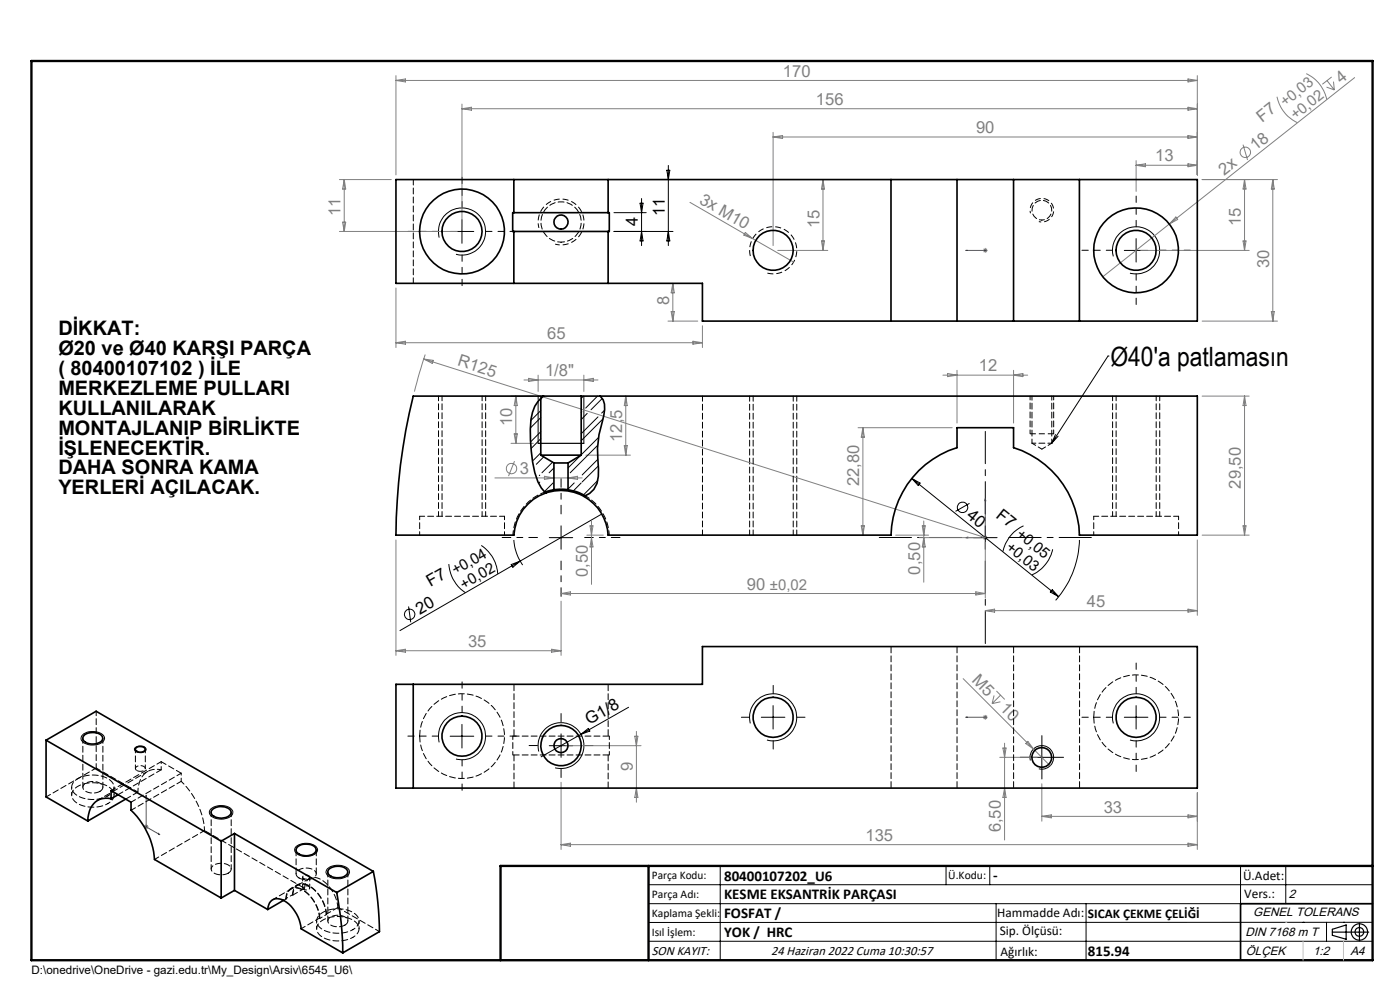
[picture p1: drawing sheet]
<svg xmlns="http://www.w3.org/2000/svg" width="297mm" height="210mm" viewBox="0 0 297 210" stroke-linecap="round" stroke-linejoin="round" font-family="sans-serif">
<g fill="none" stroke="#808080" stroke-width=".21">
<path d="M84 16v21.1M84 17.1l2-.4v.7zM84 17.1h170M252 16.7l2 .4-2 .3zM254 16v21.1M277.1 15.6a7.7 7.7 0 0 1 4.3 5.5M281.4 18.5l1.7 .6M281.5 17.1l1.6 2M282.5 16.3l-2 1.6M282.9 17.3l.2 1.8M287.4 16.5l-53.4 42.2M72 38.1h11"/>
<path d="M73 38.1v11M73 38.1l.3 2h-.6zM98 22.1v26M98 23.1h156M98 23.1l2-.4v.7zM164 28.1v24M164 29.1h90M164 29.1l2-.4v.7zM174.6 38.1l.3 2h-.6zM174.6 38.1v15M241 34.1v6.5M241 35.1h13"/>
<path d="M241 35.1l2-.4v.7zM252 22.7l2 .4-2 .3zM252 28.7l2 .4-2 .3zM252 34.7l2 .4-2 .3zM255 38.1h16M263.7 30.7l1 3.2M264 38.1l.3 2h-.6zM264 38.1v15M270 38.1l.3 2h-.6zM270 38.1v30M270.9 20.5a7.9 7.9 0 0 0 4.3 5.5M72 49.1h25"/>
<path d="M72.7 47.1h.6l-.3 2zM146.4 42.9l13.3 7.7M158.1 49.3l1.6 1.3-1.9-.7zM159.7 50.6l8.6 5M165 53.1h10.6M174.3 51.1h.6l-.3 2zM208.5 53.1h1M208.7 52.8l.7 .7M209 52.6v1M209.4 52.8l-.7 .7M242 53.1h23M249.4 46l.4 .6-1.7 .9z"/>
<path d="M263.7 51.1h.6l-.3 2zM84 61.1v12.6M84 72.7l2-.3v.6zM84 72.7h65M89.9 76.2l119.1 37.8M89.9 76.2l2 .2-.2 .7zM90.2 75.2l-2.3 7.9M114.2 79.6v3.4M123.9 79.6v3.4M141.7 68.1h6.3M142.4 66.1h.7l-.4 2zM142.7 60.1v8"/>
<path d="M142.7 60.1l.4 2h-.7zM147 72.4l2 .3-2 .3zM149 69.1v4.6M200 79.6h18M201 79.2l2 .4-2 .3zM203 78.6v11.1M215 78.6v11.1M215 79.6l2-.4v.7zM255 68.1h16M269.7 66.1h.6l-.3 2zM108.4 84h4.7M108.4 94h4.7"/>
<path d="M109.1 92h.6l-.3 2zM109.1 97.8l-1.2 3.2M109.4 84l.3 2h-.6zM109.4 84v10M111.2 80.6h15.7M112.1 80.2l2.1 .4-2.1 .3zM123.9 80.6l2-.4v.7zM124.3 96.5h9.4M132.4 94.5h.7l-.3 2zM132.8 84v12.5M132.8 84l.3 2h-.7zM182 90.7h20"/>
<path d="M183.1 90.7v22.8M183.1 90.7l.3 2h-.7zM255 84h10M264 84l.3 2h-.6zM264 84v29.5M84 114.5v24.5M105 101.4h18.5M115.5 101l2 .4-2 .3zM120.5 101.4l2-.4v.7zM124.5 113.5h3.5M125.2 111.5h.6l-.3 2zM125.5 114l.3 2h-.6z"/>
<path d="M125.5 110.5v13.5M182.7 111.5h.7l-.3 2zM190 113.5h7M195 114h13M195.7 111.5h.6l-.3 2zM196 110.5v13M196 114l.3 2h-.6zM208.5 114h1M208.7 113.7l.7 .7M209 113.5v1M209 115v11.9M209.4 113.7l-.7 .7"/>
<path d="M254 114.5v16M255 113.5h10M263.7 111.5h.6l-.3 2zM84 138h35M84 138l2-.3v.7zM117 137.7l2 .3-2 .4zM119 125.9h90M119 125.9l2-.4v.7zM119 127.5v11.5M207 125.5l2 .4-2 .3zM209 129.5h45M209 129.5l2-.3v.6z"/>
<path d="M252 129.2l2 .3-2 .3zM120 158.2h16M134.7 156.2h.6l-.3 2zM135 155.1v15.1M204.3 144l15 14.9M208.5 152.1h1M208.7 151.8l.7 .7M209 151.7v1M209.4 151.8l-.7 .7M210.9 147.5l-.4 1.8M211.4 146.6l1.7 1.8M212.2 148.9l-1.7 .4"/>
<path d="M212.3 147.5l-1.8 1.8M212.8 158.7h.6l-.3 1.9zM213.1 157.6v20.6M218.1 157.3l1.2 1.6-1.7-1.2zM219.3 158.9l3.5 3.5M30.5 175.4h1M30.7 175l.7 .7M31 174.9v1M31.4 175l-.7 .7M119 179.2l2-.4v.7zM119 165.9v14.3M119 179.2h135"/>
<path d="M135 167.2l.3 1.9h-.6zM212.1 160.6h7.9M213.1 167.2l.3 1.9h-.6zM221 166.3v7.9M221 173.2h33M221 173.2l2-.3v.6zM252 172.9l2 .3-2 .3zM252 178.8l2 .4-2 .3zM254 168.2v12"/>
<circle cx="264.2" cy="32.3" r="1.1"/>
<circle cx="108.5" cy="99.4" r="1.1"/>
</g>
<g fill="none" stroke="#000" stroke-width=".21">
<path d="M141.5 36.1h.6l-.3 2zM141.8 35.1v17M93.2 50.4a5 5 0 0 1 4.3-6.3 5 5 0 0 1 5.5 5.4 5 5 0 0 1-6.3 4.4M95.5 49.1h5M98 46.6v5M130.2 45.1h6.9M135.8 43.1h.6l-.3 2zM136.1 49.1l.3 2h-.6zM136.1 42.1v10M141.8 49.1l.3 2h-.6zM142.8 49.1h-12.6M236.2 54.4a5 5 0 0 1 4.4-6.3 5 5 0 0 1 5.4 5.5 5 5 0 0 1-6.3 4.4"/>
<path d="M238.5 53.1h5M241 50.6v5M235.1 75.5h.1M235.1 75.5l-12 18.5M114.2 85.1v8.9M123.9 84v10M223.9 92.2l-.8 1.8M224.5 92.5l-1.4 1.5M95.2 119.7a7.9 7.9 0 0 0 3.5 6M102.1 115.7a7.7 7.7 0 0 1 3.5 6M108.4 119.8l1.9-.8-1.5 1.3zM109 114.5a10.4 10.4 0 0 0 1.9 5.4"/>
<path d="M110.3 119l-25.5 14.8M116.5 114h5M119 111.5v5M127.7 109l-17.4 10M193.4 101.5l31.2 25.1M193.4 101.5l1.8 1-.4 .5zM205.7 106.8l-3 1.7M206.5 114h5M209 111.5v5M217.1 111.5a7.8 7.8 0 0 0-4.3 5.5M223.3 116.5a7.8 7.8 0 0 1-4.4 5.4M229 114.5a19.9 19.9 0 0 1-5.1 12.8"/>
<path d="M86.7 128.6l.4 3.4M223.2 125.1l1.4 1.5-1.8-1zM17.5 155.9a3.5 3.5 0 0 1 4.5 .2 1.15 1.15 0 0 1-.9 1.7 3.3 3.3 0 0 1-3.8-.8l-.1-.6zM28.6 158.7a1.57 1.57 0 0 1 2.4 .2 1.41 1.41 0 0 1-2.5 0zM93.2 157.5a5 5 0 0 1 4.3-6.3 5 5 0 0 1 5.5 5.4 5 5 0 0 1-6.3 4.4M95.5 156.2h5M98 153.7v5M114.3 159.4a4.9 4.9 0 0 1 4.3-6.1 4.9 4.9 0 0 1 5.3 5.3 4.9 4.9 0 0 1-6.1 4.3M116.5 158.2h5M119 155.7v4.9M123.2 155.8l-8.4 4.7M123.2 155.8l1.6-1.3 .3 .6z"/>
<path d="M133.3 150l-10.1 5.8M159.2 153.4a5 5 0 0 1 4.4-6.2 5 5 0 0 1 5.4 5.4 5 5 0 0 1-6.3 4.4M161.5 152.1h5M164 149.7v4.9M221 158.2v5M236.2 153.4a5 5 0 0 1 4.4-6.2 5 5 0 0 1 5.4 5.4 5 5 0 0 1-6.3 4.4M238.5 152.1h5M241 149.7v4.9M44.7 171.6a3.5 3.5 0 0 1 4.5 .2 1.32 1.32 0 0 1-1.3 1.8 2.79 2.79 0 0 1-3.5-1.2zM62.8 179.6a3.4 3.4 0 0 1 4.4 .2 1.1 1.1 0 0 1-.9 1.6 3.2 3.2 0 0 1-3.7-.8 .93 .93 0 0 1 .2-1zM218.5 160.6h5M218.6 161.3a2.51 2.51 0 0 1 2.2-3.1 2.51 2.51 0 0 1 2.7 2.6 2.51 2.51 0 0 1-3.1 2.3"/>
<path d="M69.5 184.3a3.5 3.5 0 0 1 4.5 .2 1.37 1.37 0 0 1-1.4 1.8 3.1 3.1 0 0 1-3.3-1 .93 .93 0 0 1 .2-1zM137.6 187.7h153.6M137.6 191.7h153.6M137.6 199.7h153.6M152.8 183.7v20M200.7 183.7v4M210 183.7v4M211.3 191.7v12M230.4 191.7v12M263.2 183.7v20M272.8 183.7v8M276.4 195.6h.1"/>
<path d="M281.4 195.6v4.1M285 195.6h.1M291.2 195.6l-153.6 .1"/>
<circle cx="204.2" cy="107.6" r="1.12"/>
<circle cx="86.9" cy="130.3" r="1.11"/>
</g>
<g fill="none" stroke="#000" stroke-width=".25">
<path d="M114.2 94h9.7M282.6 197.7h7.8M282.6 197.1l3-.9v3l-3-.8zM288.4 195.8v3.8M106.2 203.7h185"/>
<circle cx="288.4" cy="197.7" r="1.74"/>
<circle cx="288.4" cy="197.7" r=".93"/>
</g>
<path d="M223.5 92h-5" fill="none" stroke="#000" stroke-width=".21" stroke-dasharray="1.3 .6" stroke-dashoffset=".1" stroke-linecap="butt"/>
<path d="M162.7 57.9a5 5 0 0 0 6.3-4.4 5 5 0 0 0-5.4-5.4 5 5 0 0 0-4.4 6.3" fill="none" stroke="#000" stroke-width=".21" stroke-dasharray="1.3 .6" stroke-dashoffset="-.1" stroke-linecap="butt"/>
<path d="M117.8 51.8a4.9 4.9 0 0 0 6.1-4.3 4.9 4.9 0 0 0-5.3-5.3 4.9 4.9 0 0 0-4.3 6.1" fill="none" stroke="#000" stroke-width=".21" stroke-dasharray="1.3 .6" stroke-dashoffset=".3" stroke-linecap="butt"/>
<path d="M220.4 47a2.5 2.5 0 0 0 3.1-2.2 2.5 2.5 0 0 0-2.7-2.7 2.5 2.5 0 0 0-2.2 3.1" fill="none" stroke="#000" stroke-width=".21" stroke-dasharray="1.3 .6" stroke-dashoffset=".8" stroke-linecap="butt"/>
<g fill="none" stroke="#00f" stroke-width=".21">
<path d="M204.9 53.1h.4h-.4M204.9 53.1h4.1M208.9 53.1h.2zM209 53.1h.1M204.9 114l.4-.1v.2zM209 105.8l.1 .4h-.2zM209 105.8v8.2h-4.1M204.9 152.1h4.1M204.9 152.1h.4h-.4M208.9 152.1h.2zM209 152.1h.1M31 168.7l.1 .3-.2-.1z"/>
<path d="M31 168.7v6.7l2.9 1.7M33.6 176.8l.3 .3-.3-.1z"/>
</g>
<path d="M114 158.1h-1.8M119 153.1v-1.7M124 158.1h1.8M159 152.1h-1.7M164 147.1v-1.7M164 157.1v1.8M169 152.1h1.8M221 158.1v-2.1M119 163.1v1.8M218.5 160.6h-2.1M221 163.1v2.1M223.5 160.6h2.1" fill="none" stroke="#000" stroke-width=".21" stroke-dasharray="15.2 1.3 1.3 1.3"/>
<g fill="none" stroke="#000" stroke-width=".21" stroke-dasharray="15.2 1.3 1.3 1.3" stroke-dashoffset="13.9">
<path d="M93 49.1h-6.5M98 44.1v-6.5M98 54.1v6.5M103 49.1h6.5M236 53.1h-6.5M241 48.1v-6.5M241 58.1v6.5M246 53.1h6.5M93 156.1h-6.5M98 151.1v-6.5M103 156.1h6.5M236 152.1h-6.5"/>
<path d="M241 147.1v-6.5M241 157.1v6.5M246 152.1h6.5M98 161.1v6.5"/>
</g>
<path d="M93 84v25.5M236 84v25.5M103 109.5v-25.5M246 109.5v-25.5" fill="none" stroke="#000" stroke-width=".21" stroke-dasharray="1.3 .6" stroke-dashoffset=".3"/>
<path d="M159 84v29.5M169 113.5v-29.5" fill="none" stroke="#000" stroke-width=".21" stroke-dasharray="1.3 .6" stroke-dashoffset=".2"/>
<path d="M114.2 84v1.1" fill="none" stroke="#000" stroke-width=".21" stroke-dasharray="1.3 .6" stroke-dashoffset=".5"/>
<path d="M218.5 84v8M223.5 92v-8" fill="none" stroke="#000" stroke-width=".21" stroke-dasharray="1.3 .6" stroke-dashoffset=".4"/>
<path d="M223.5 92h.1" fill="none" stroke="#000" stroke-width=".21" stroke-dasharray="1.3 .6"/>
<path d="M114 114h-7.5M119 109v-7.5M119 119v7.5M124 114h7.5" fill="none" stroke="#000" stroke-width=".21" stroke-dasharray="15.2 1.3 1.3 1.3" stroke-dashoffset="13.4"/>
<path d="M204 114h-17.5M209 109v-17.5M209 119v17.5M214 114h17.5" fill="none" stroke="#000" stroke-width=".21" stroke-dasharray="15.2 1.3 1.3 1.3" stroke-dashoffset="8.4"/>
<path d="M291.2 191.7h-28v12" fill="none" stroke="#000" stroke-width=".35"/>
<path d="M6.7 12.9h284.5v190.8h-284.5zM137.6 183.7v20M291.2 183.7h-185v20" fill="none" stroke="#000" stroke-width=".5"/>
<path d="M276.4 199.7v4M285 199.7v4" fill="none" stroke="#c0c0c0" stroke-width=".21"/>
<path d="M272.8 195.6h.1" fill="none" stroke="#c0c0c0" stroke-width=".25"/>
<g fill="#00f">
<path d="M204.9 114l.4 .1v-.2zM209 105.8l-.1 .4h.2z"/>
<path d="M204.9 53.1h.4zM208.9 53.1h.2z"/>
<path d="M33.6 176.8l.3 .3-.3-.1zM31 168.7l.1 .3-.2-.1zM204.9 152.1h.4zM208.9 152.1h.2z"/>
</g>
<g fill="none" stroke="#000" stroke-width=".21">
<path d="M114.7 96.1l-1.6 1.5M114.7 87.1l-2.1 2.1M114.7 91.6l-2.1 2.1M114.7 88.6l-2.2 2.2M114.7 93.1l-2 2M115.4 96.9l-1.6 1.6M117.2 98l-2.2 2.3M117.5 99.3l-1 1M123.2 96.6l-2.7 2.7M123.4 87.3l-.1 .2M123.8 84l-.5 .5M124.6 87.7l-1.3 1.3"/>
<path d="M126.8 94.5l-5.8 5.8M126.8 84l-2.6 2.6M126.8 97.4l-3.3 3.3M126.9 88.4l-3.6 3.6M126.9 98.8l-3.4 3.4M127 92.8l-3.7 3.7M127.8 84.5l-2.4 2.4M127.9 88.9l-4.6 4.6M128.3 87l-.7 .6M114.5 102.3l-.2 .2M114.5 100.8l-.1 .1M117.3 102.4l-1.8 1.9"/>
<path d="M117.5 103.7l-.2 .2M121.8 102.4l-1.3 1.3M123.3 102.4l-1.7 1.7M126.8 101.9l-3 3.1"/>
</g>
<g fill="none" stroke="#000" stroke-width=".35">
<path d="M109 38.1h20M109 38.1h-25v22h25M109 38.1v7M129 38.1h60M129 38.1v7M189 38.1h14M189 38.1v30M203 38.1v30M203 38.1h12M215 38.1h14M215 38.1v30M229 38.1h25v30h-25"/>
<path d="M229 38.1v30M109 49.1h20M109 45.1h20M109 45.1h-.2v4h.2M109 49.1v11M129 45.1h.3v4h-.3M129 49.1v11M109 60.1h20M129 60.1h20v8h40M189 68.1h14M203 68.1h12M215 68.1h14"/>
<path d="M114.7 96.5h8.6M114.7 84.5v12M114.7 96.5l2.8 1.7M115.3 84h-27.6a124.7 124.7 0 0 0-3.7 29.5h25a10 10 0 0 1 6.7-8.9M115.3 84a6.8 6.8 0 0 0-2.7 5 33 33 0 0 0 1.5 13.2l.7 1.3 .9 1.1M115.3 84h8M117.5 98.2h3M117.5 98.2v5.7M120.5 98.2v5.7M123.3 84h130.7v29.5h-25a19.9 19.9 0 0 0-14-18.5v-4.3h-12v4.3a20 20 0 0 0-14 18.5h-60a10.2 10.2 0 0 0-5.1-8.2M123.3 84v12.5M123.3 96.5l-2.8 1.7"/>
<path d="M127.3 84a4 4 0 0 1 .8 4.1 24.9 24.9 0 0 0-1.1 11.3 5.5 5.5 0 0 1-1.9 5.3l-1.2 .6M115.7 104.6a9.9 9.9 0 0 1 8.2 .7M117.5 103.9h3M117.5 103.9l-1.9 .5M120.5 103.9a9.3 9.3 0 0 1 3.7 1.3M9.8 157l37.1 21.4M9.8 157l10.6-6.1 58.8 33.9M9.8 157v12l8.8 5.2M18 155.8a3 3 0 0 1 3.7 .4 1.06 1.06 0 0 1-1.1 1.5 2.61 2.61 0 0 1-3-.9 1.01 1.01 0 0 1 .4-1zM28.8 158.7a1.34 1.34 0 0 1 2 .2 1.15 1.15 0 0 1-1.1 .7 1.15 1.15 0 0 1-1-.7zM87.7 145.2h-3.7v22h3.7M87.7 145.2h61.3v-8h105v30h-166.3"/>
<path d="M87.7 145.2v22M23.6 169.4v-1.7l4.2 2.5v1.7a16.4 16.4 0 0 1 5 10.4l14.1 8.2M23.6 169.4a3.8 3.8 0 0 0-4.8 3.3l-.2 1.5M25 168.6l-1.4 .8M26.7 169.5l-8.1 4.7M45 171.8a2.96 2.96 0 0 1 3.9 .1 1.26 1.26 0 0 1-1.5 1.6 2.35 2.35 0 0 1-2.6-1zM46.9 178.4v12.1M49.7 176.8l-2.8 1.6M49.7 176.8l21.7 12.5M49.7 176.8v12.1M63 179.8a2.89 2.89 0 0 1 4 .1 1.13 1.13 0 0 1-1.2 1.5 2.64 2.64 0 0 1-3-.9zM49.7 188.9l7.1 4"/>
<path d="M49.7 188.9l-2.8 1.6M56.8 192.9a2.14 2.14 0 0 1 1.1-2.1 2.14 2.14 0 0 1 2.4 .3 8.1 8.1 0 0 1 3.6 5.9l8.8 5.1M60.1 191l-3.3 1.9M69.7 184.4a2.78 2.78 0 0 1 4.1 .4 1.66 1.66 0 0 1-2 1.4 1.88 1.88 0 0 1-2.3-1.3zM71.4 189.3a68.3 68.3 0 0 1 1.3 12.8M79.2 184.8a72.6 72.6 0 0 1 1.3 12.8l-7.8 4.5M79.2 184.8l-7.8 4.5"/>
<circle cx="98" cy="49.1" r="9"/>
<circle cx="98" cy="49.1" r="4.2"/>
<circle cx="119" cy="47.1" r="1.49"/>
<circle cx="164" cy="53.1" r="4.2"/>
<circle cx="241" cy="53.1" r="4.3"/>
<circle cx="241" cy="53.1" r="9"/>
<circle cx="98" cy="156.2" r="4.3"/>
<circle cx="119" cy="158.2" r="1.5"/>
<circle cx="119" cy="158.2" r="4.3"/>
<circle cx="164" cy="152.2" r="4.2"/>
<circle cx="241" cy="152.2" r="4.3"/>
<circle cx="221" cy="160.7" r="2.1"/>
</g>
<g fill="none" stroke="#000" stroke-width=".21" stroke-dasharray="1.3 .6" stroke-dashoffset=".2">
<path d="M159.8 84v29.5M107 109.5h-18M149 113.5v-29.5M168.3 113.5v-29.5M250 109.5h-18M17.6 156.6v10.4M9.8 169l10.6-6.1M21.8 167v-10.4M27.8 171.9l10.6-6.2M31.3 163.6l-10.6 6.2M34.2 161.6l-10.6 6.1M38.4 164l-10.6 6.1"/>
<path d="M32.8 182.3l10.6-6.1M64.6 188.4l-2.5 1.5M65.6 186.3l-2.4 1.5M69.2 193.9l2.5-1.4M69.5 185v10.4M73.8 195.4v-10.4"/>
</g>
<path d="M218.9 94h4.2M218.9 84v10M218.9 94l2.1 1.3M221 95.3l2.1-1.3M223.1 94v-10M29.2 168a4.4 4.4 0 0 1 3.2-4.8l1.8 .1M38.4 165.7a16 16 0 0 1 5 10.5M64.2 186v2.3M65.7 188.3v-2.3" fill="none" stroke="#000" stroke-width=".21" stroke-dasharray="1.3 .6" stroke-dashoffset=".4"/>
<g fill="none" stroke="#000" stroke-width=".21" stroke-dasharray="1.3 .6" stroke-dashoffset=".3">
<path d="M93.8 84v25.5M236.8 84v25.5M102.3 109.5v-25.5M115.6 104.4a10.3 10.3 0 0 0-6.8 9.1M129.3 113.5a10.2 10.2 0 0 0-5.1-8.3M245.3 109.5v-25.5M20.4 150.9v12M20.4 162.9l8.8 5.1M44.8 172.3v12M49 184.3v-12M60.7 190.7a2.13 2.13 0 0 1 1.1-2.2 2.13 2.13 0 0 1 2.4 .3 7.8 7.8 0 0 1 3.6 6M61.7 188.6l-3.8 2.2"/>
<path d="M62.1 189.9a2.13 2.13 0 0 1 1.2-2.2 2.13 2.13 0 0 1 2.4 .3 7.8 7.8 0 0 1 3.5 5.9M63.9 197l3.9-2.2M64.6 188.4a2.13 2.13 0 0 1 1.1-2.1 2.13 2.13 0 0 1 2.4 .3 7.8 7.8 0 0 1 3.6 5.9M71.7 192.5l8.8 5.1"/>
</g>
<path d="M119 51.4a4.3 4.3 0 0 1-3.8-6.2 4.3 4.3 0 0 1 7.2-.7 4.3 4.3 0 0 1-2.5 6.8l-.9 .1M89 109.5v4M107 113.5v-4M232 109.5v4M250 113.5v-4M28.7 158.9v4.1M129.3 156.1v4M30.8 163v-4.1M108.8 160.1v-4" fill="none" stroke="#000" stroke-width=".21" stroke-dasharray="1.3 .6" stroke-dashoffset=".5"/>
<g fill="none" stroke="#000" stroke-width=".21" stroke-dasharray="1.3 .6">
<path d="M114.7 84v.5M89 156.1a9 9 0 0 1 13.2-8 9 9 0 0 1 1 15.4 9 9 0 0 1-14.1-6.1l-.1-1.3M232 152.1a9 9 0 0 1 13.2-8 9 9 0 0 1 1 15.4 9 9 0 0 1-14.1-6.1l-.1-1.3M21.2 167.9a.95 .95 0 0 0 .6-1 .95 .95 0 0 0-.8-.9 2.7 2.7 0 0 0-3.4 .8 1.62 1.62 0 0 0 2 1.4l.9-.1 .7-.2M109 160.1v7M129 167.1v-7M48.4 185.2a.95 .95 0 0 0 .6-1 .95 .95 0 0 0-.7-.8 2.7 2.7 0 0 0-3.5 .8 1.62 1.62 0 0 0 2 1.4l.9-.1 .7-.3M60.6 190.6l.1 .1M60.7 190.7l-.5 .3M62 189.8l.1 .1M62.8 180.3v5.1M63.4 186.2a2.97 2.97 0 0 0 3.6-.4 1.08 1.08 0 0 0-1.1-1.5 2.77 2.77 0 0 0-3 .8 .92 .92 0 0 0 .5 1.1"/>
<path d="M67.1 185.4v-5.1M67.8 194.8h.1M69.2 193.9l.1 .1M73.2 196.2a.95 .95 0 0 0 .6-.9 .95 .95 0 0 0-.8-.9 2.7 2.7 0 0 0-3.4 .8 1.62 1.62 0 0 0 2 1.4l.8-.1 .8-.3"/>
</g>
<path d="M221 46.7a2.1 2.1 0 0 1-1.9-3 2.1 2.1 0 0 1 3.5-.5 2.1 2.1 0 0 1-1 3.4l-.6 .1M22.9 168.8a6.4 6.4 0 0 1-7.3-.8 1.82 1.82 0 0 1 .7-2.7 6.6 6.6 0 0 1 7.4 .5 1.85 1.85 0 0 1-.8 3M22.9 170.5a1.92 1.92 0 0 0 1.3-1.8 1.92 1.92 0 0 0-1.2-1.8 6.5 6.5 0 0 0-7.4 .6 1.89 1.89 0 0 0 1 3 7.1 7.1 0 0 0 6.3 0M64.4 186.4a.7 .7 0 0 0 .8 .1 .7 .7 0 0 0 .4-.6 .89 .89 0 0 0-1.4 .2l.2 .3M64.4 188.6l-.1-.1a.73 .73 0 0 1 .5-.7 .73 .73 0 0 1 .8 .3 .46 .46 0 0 1 0 .5 .46 .46 0 0 1-.6 .2l-.6-.2M74.9 197.2a6.4 6.4 0 0 1-7.4-.8 1.82 1.82 0 0 1 .8-2.7 6.6 6.6 0 0 1 7.4 .5 1.85 1.85 0 0 1-.8 3M74.9 198.8a1.92 1.92 0 0 0 1.3-1.7 1.92 1.92 0 0 0-1.2-1.9 6.5 6.5 0 0 0-7.4 .7 1.89 1.89 0 0 0 1 3 7.1 7.1 0 0 0 6.3-.1" fill="none" stroke="#000" stroke-width=".21" stroke-dasharray="1.3 .6" stroke-dashoffset=".7"/>
<path d="M87.7 60.1v-22M29.2 168l-2.5 1.5M34.2 161.6l4.2 2.4M34.2 163.3l-9.1 5.3M60.6 190.6a2.14 2.14 0 0 1 1.1-2.1 2.14 2.14 0 0 1 2.3 .1 8 8 0 0 1 3.9 6.2M62 189.8a2.14 2.14 0 0 1 1.1-2.1 2.14 2.14 0 0 1 2.3 .1 8 8 0 0 1 3.9 6.2" fill="none" stroke="#000" stroke-width=".21" stroke-dasharray="1.3 .6" stroke-dashoffset=".1"/>
<path d="M15.2 167v1.6M24.2 168.6v-1.6M60.6 190.6l1.4-.8M63.1 187.7l-1.4 .8M67.2 195.4v1.6M69.3 194l-1.4 .8M76.2 197v-1.6" fill="none" stroke="#000" stroke-width=".21" stroke-dasharray="1.3 .6" stroke-dashoffset=".8"/>
<path d="M43.4 176.2l21.2 12.2" fill="none" stroke="#000" stroke-width=".21" stroke-dasharray="1.3 .6" stroke-dashoffset="-.2"/>
<path d="M34.2 161.6v1.7M38.4 164v1.7" fill="none" stroke="#000" stroke-width=".21" stroke-dasharray="1.3 .6" stroke-dashoffset=".9"/>
<path d="M189 137.1v30M109 145.1v11M129 156.1v-11M129.3 156.1h-20.5M29 163.4a1.23 1.23 0 0 0 1.8-.4 1.26 1.26 0 0 0-2.1-.1l.3 .5M129.3 160.1h-20.5M203 167.1v-30M215 167.1v-30M229 167.1v-30" fill="none" stroke="#000" stroke-width=".21" stroke-dasharray="1.3 .6" stroke-dashoffset="-.1"/>
<text font-size="5.6" x="235.6" y="77.7">Ø40'a patlamasın</text>
<g font-size="4.2">
<text x="12.4" y="71">DİKKAT:</text>
<text x="12.4" y="75.2">Ø20 ve Ø40 KARŞI PARÇA</text>
<text x="12.4" y="79.5">( 80400107102 ) İLE</text>
<text x="12.4" y="83.7">MERKEZLEME PULLARI</text>
<text x="12.4" y="87.9">KULLANILARAK</text>
<text x="12.4" y="92.2">MONTAJLANIP BİRLİKTE</text>
<text x="12.4" y="96.4">İŞLENECEKTİR.</text>
<text x="12.4" y="100.6">DAHA SONRA KAMA</text>
<text x="12.4" y="104.9">YERLERİ AÇILACAK.</text>
</g>
<g font-size="3.5" fill="#808080">
<text x="166.1" y="16.2">170</text>
<text x="284.5" y="17.7" transform="rotate(-38 284.5 17.7)">4</text>
<text x="173.1" y="22.2">156</text>
<text x="207.1" y="28.2">90</text>
<text x="267.8" y="26" transform="rotate(-38 267.8 26)">F7 +0,03</text>
<text x="245" y="34.2">13</text>
<text x="266.4" y="32.1" transform="rotate(-38 266.4 32.1)">18</text>
<text x="259.7" y="37.3" transform="rotate(-38 259.7 37.3)">2x</text>
<text x="72.2" y="45.9" transform="rotate(-90 72.2 45.9)">11</text>
<text x="148.2" y="43" transform="rotate(30 148.2 43)">3x M10</text>
<text x="263.2" y="47.9" transform="rotate(-90 263.2 47.9)">15</text>
<text x="173.8" y="48.5" transform="rotate(-90 173.8 48.5)">15</text>
<text x="269.2" y="56.8" transform="rotate(-90 269.2 56.8)">30</text>
<text x="141.9" y="64.8" transform="rotate(-90 141.9 64.8)">8</text>
<text x="116.1" y="71.9">65</text>
<text x="96.9" y="77.5" transform="rotate(18 96.9 77.5)">R125</text>
<text x="115.6" y="79.8">1/8&quot;</text>
<text x="207.7" y="78.8">12</text>
<text x="108.6" y="90.4" transform="rotate(-90 108.6 90.4)">10</text>
<text x="132" y="93.8" transform="rotate(-90 132 93.8)">12,5</text>
<text x="110.3" y="100.6">3</text>
<text x="182.3" y="103.2" transform="rotate(-90 182.3 103.2)">22,80</text>
<text x="263.2" y="103.7" transform="rotate(-90 263.2 103.7)">29,50</text>
<text x="124.7" y="122.4" transform="rotate(-90 124.7 122.4)">0,50</text>
<text x="158.4" y="125.1">90 ±0,02</text>
<text x="195.2" y="121.9" transform="rotate(-90 195.2 121.9)">0,50</text>
<text x="230.6" y="128.7">45</text>
<text x="99.3" y="137.2">35</text>
<text x="206" y="144.5" transform="rotate(45 206 144.5)">M5</text>
<text x="212" y="150.5" transform="rotate(45 212 150.5)">10</text>
<text x="134.2" y="163.6" transform="rotate(-90 134.2 163.6)">9</text>
<text x="234.2" y="172.4">33</text>
<text x="183.6" y="178.4">135</text>
<text x="212.3" y="176.6" transform="rotate(-90 212.3 176.6)">6,50</text>
</g>
<g font-size="3.5">
<text x="135.3" y="48" transform="rotate(-90 135.3 48)">4</text>
<text x="141" y="45.8" transform="rotate(-90 141 45.8)">11</text>
<text x="204.9" y="109.6" transform="rotate(39 204.9 109.6)">40</text>
<text x="211.1" y="109.7" transform="rotate(39 211.1 109.7)">F7 +0,05</text>
<text x="91.3" y="124.6" transform="rotate(-30 91.3 124.6)">F7 +0,04</text>
<text x="89.1" y="130.4" transform="rotate(-30 89.1 130.4)">20</text>
<text x="125" y="153.9" transform="rotate(-30 125 153.9)">G1/8</text>
</g>
<text font-size="3.2" fill="#808080" x="274.8" y="25.4" transform="rotate(-38 274.8 25.4)">+0,02</text>
<g font-size="3.2">
<text x="213.2" y="116.4" transform="rotate(39 213.2 116.4)">+0,03</text>
<text x="98.4" y="125.1" transform="rotate(-30 98.4 125.1)">+0,02</text>
<text x="153.6" y="186.8">80400107202_U6</text>
<text x="153.6" y="190.8">KESME EKSANTRİK PARÇASI</text>
<text x="210.7" y="186.6">-</text>
<text x="153.6" y="194.8">FOSFAT /</text>
<text x="153.6" y="198.8">YOK / HRC</text>
<text x="230.8" y="202.8">815.94</text>
</g>
<g font-size="2.8">
<text x="263.7" y="186.7">Ü.Adet:</text>
<text x="263.9" y="190.5">Vers.:</text>
<text x="211.5" y="194.5">Hammadde Adı:</text>
<text x="230.8" y="194.7">SICAK ÇEKME ÇELİĞİ</text>
<text x="138.3" y="202.6">SON KAYIT:</text>
<text x="163.6" y="202.6">24 Haziran 2022 Cuma 10:30:57</text>
<text x="212.1" y="198.4">Sip. Ölçüsü:</text>
<text x="212.2" y="202.7">Ağırlık:</text>
</g>
<g font-size="2.6">
<text x="273.4" y="190.4">2</text>
<text x="265.9" y="194.4">GENEL TOLERANS</text>
<text x="264.2" y="198.5">DIN 7168 m T</text>
<text x="264.3" y="202.6">ÖLÇEK</text>
<text x="278.5" y="202.6">1:2</text>
<text x="286.5" y="202.6">A4</text>
</g>
<g font-size="2.5">
<text x="138.3" y="186.4">Parça Kodu:</text>
<text x="138.3" y="190.5">Parça Adı:</text>
<text x="201.2" y="186.5">Ü.Kodu:</text>
<text x="138.3" y="194.5">Kaplama Şekli:</text>
<text x="138.3" y="198.6">Isıl İşlem:</text>
<text x="6.7" y="206.7">D:\onedrive\OneDrive - gazi.edu.tr\My_Design\Arsiv\6545_U6\</text>
</g>
</svg>
